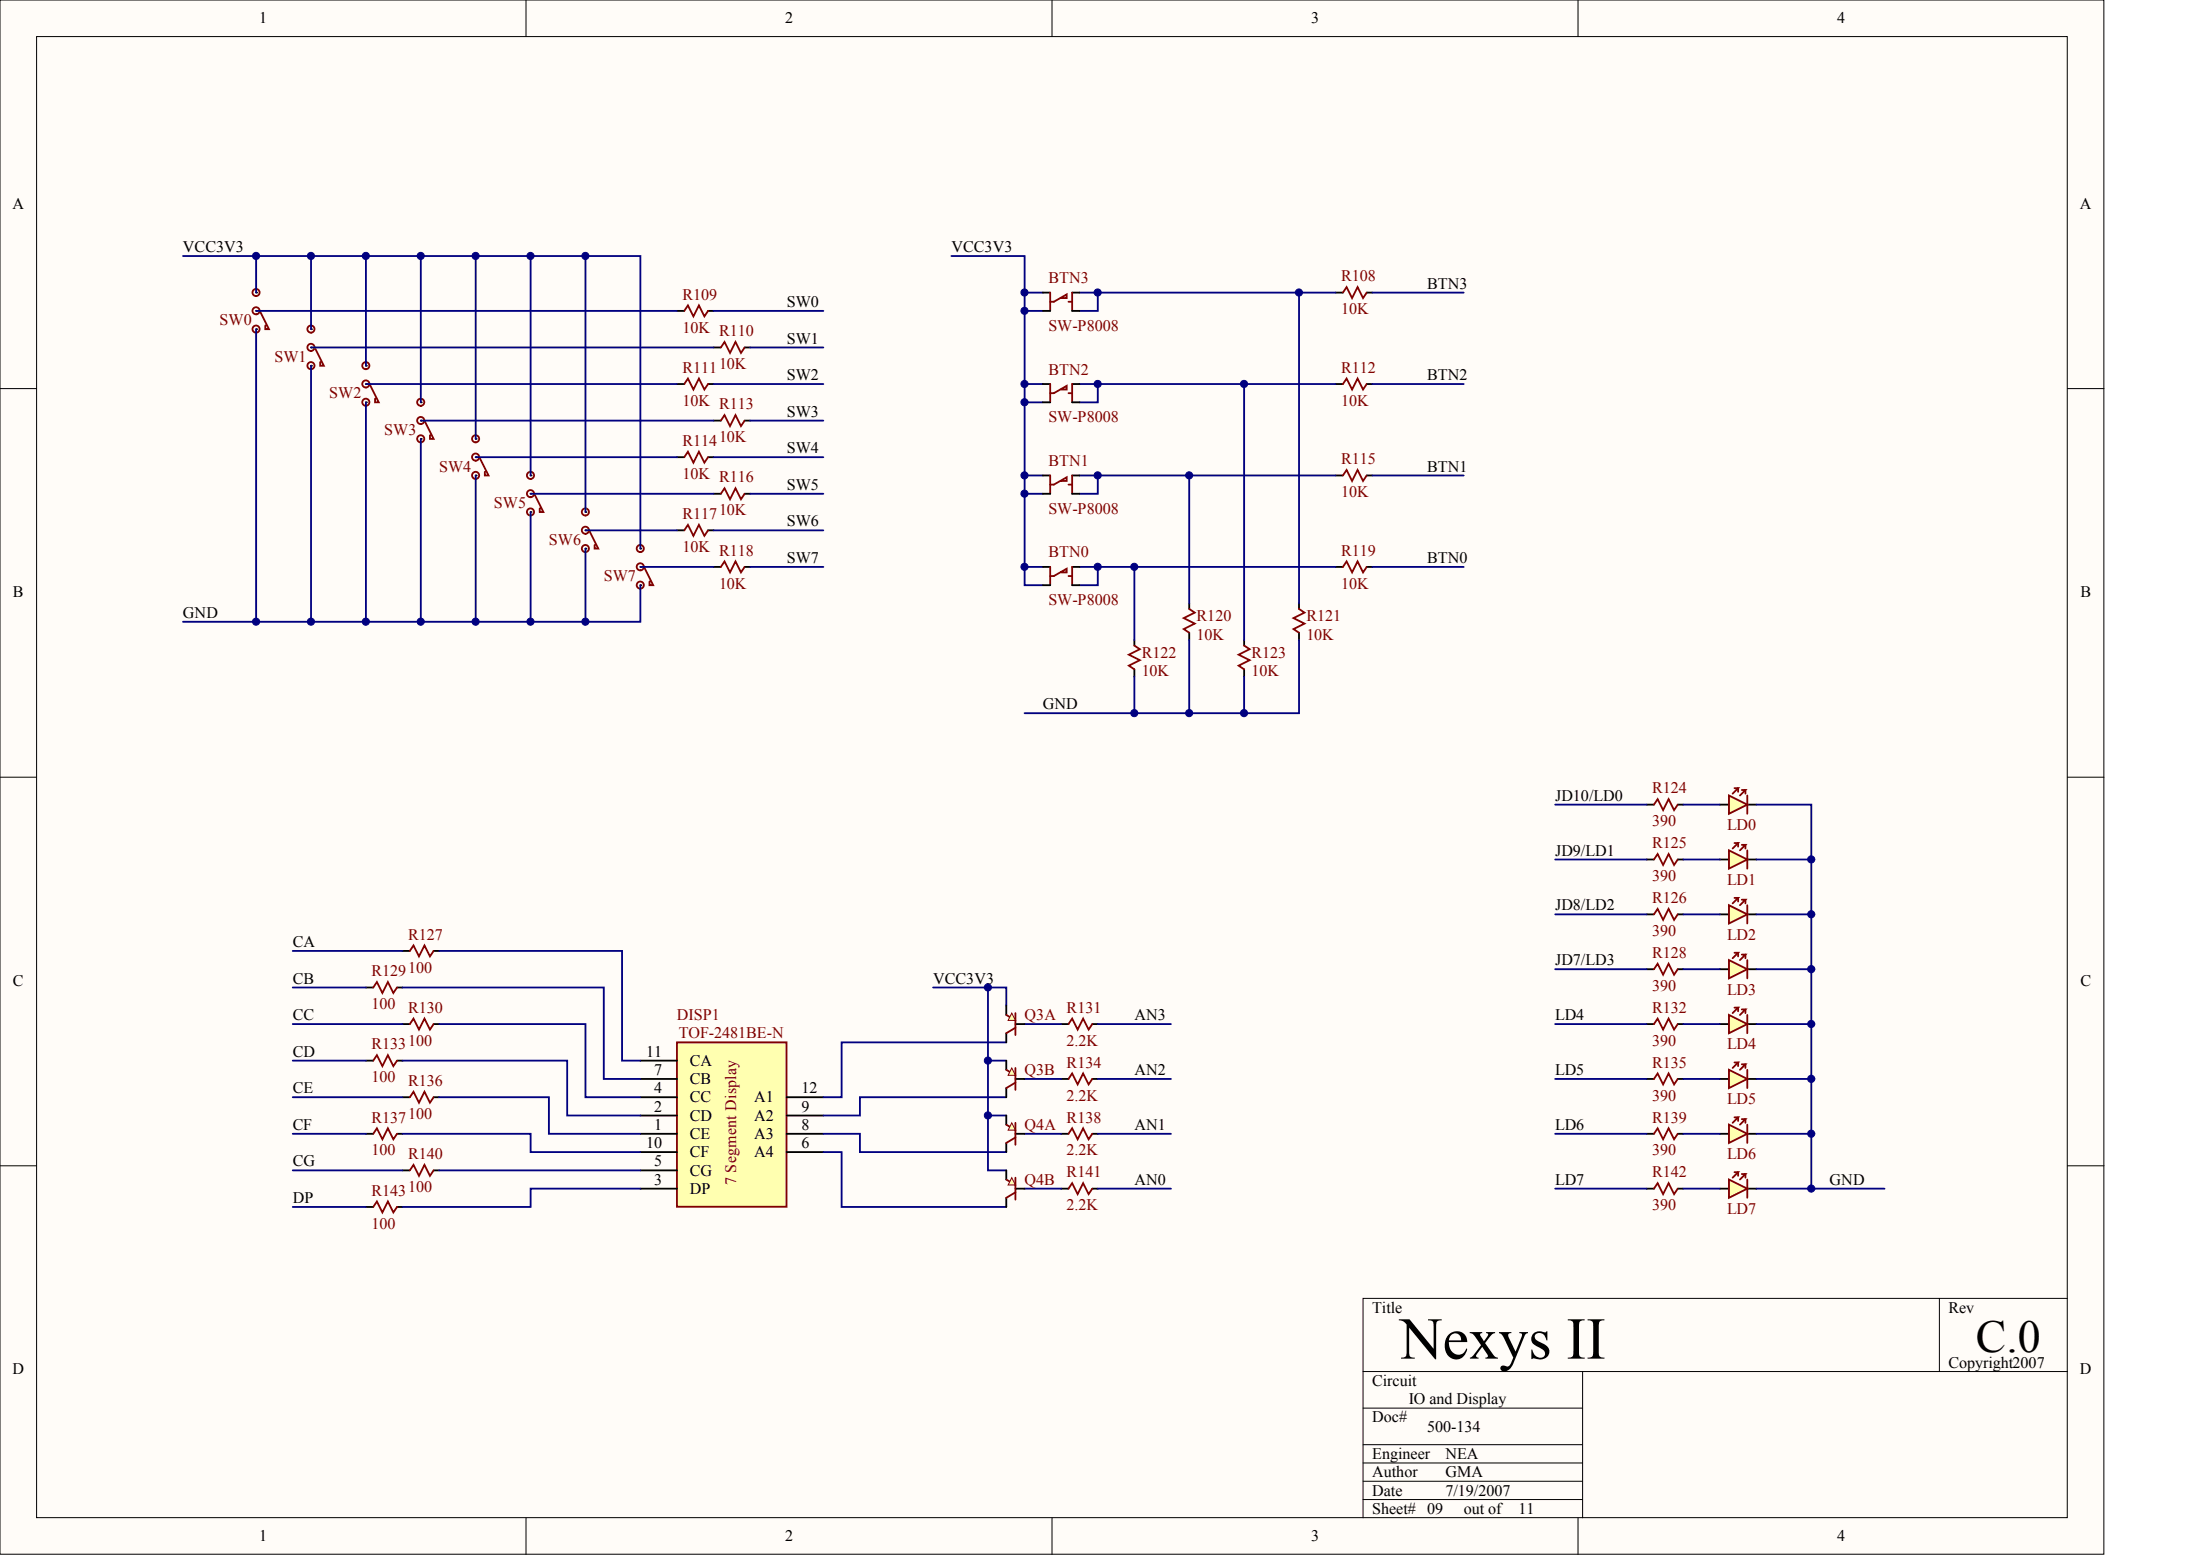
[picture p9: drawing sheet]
<svg xmlns="http://www.w3.org/2000/svg" width="840mm" height="594mm" viewBox="0 0 840 594" stroke-linecap="round" stroke-linejoin="round" font-family="sans-serif">
<g fill="#fffcf8" stroke="#000" stroke-width=".38">
<path d="M0 0h802.9v593h-802.9z"/>
<path d="M14 14h775v565.1h-775z"/>
</g>
<g fill="none" stroke="#000" stroke-width=".38">
<path d="M200.7 0v14M401.5 0v14M602.2 0v14M0 148.3h14M789 148.3h14M0 296.5h14M789 296.5h14M0 444.8h14M789 444.8h14M740.1 495.4v27.9M789 495.4h-268.8v83.7M520.2 523.3h268.8"/>
<path d="M520.2 537.3h83.8M604 523.3v55.8M520.2 558.2h83.8M520.2 551.2h83.8M200.7 579.1v14M401.5 579.1v14M520.2 565.2h83.8M520.2 572.2h83.8M602.2 579.1v14"/>
</g>
<path d="M258.4 397.7h41.8v62.7h-41.8z" fill="#ffffb0" stroke="#800000" stroke-width=".7"/>
<g fill="none" stroke="#000" stroke-width=".7">
<path d="M656.4 307h3.4M666.8 307h3.5M244.4 418.7h14M244.4 411.7h14M244.4 404.7h14M300.2 418.7h14M244.4 432.6h14M244.4 425.6h14M244.4 439.6h14M300.2 432.6h14M300.2 425.6h14M300.2 439.6h14"/>
<path d="M244.4 453.5h14M244.4 446.6h14"/>
</g>
<g fill="#000">
<circle cx="97.8" cy="111.6" r=".35"/>
<circle cx="97.8" cy="118.6" r=".35"/>
<circle cx="97.8" cy="125.6" r=".35"/>
<circle cx="118.7" cy="139.6" r=".35"/>
<circle cx="118.7" cy="132.6" r=".35"/>
<circle cx="118.7" cy="125.6" r=".35"/>
<circle cx="139.7" cy="139.6" r=".35"/>
<circle cx="139.7" cy="146.5" r=".35"/>
<circle cx="139.7" cy="153.5" r=".35"/>
<circle cx="160.6" cy="153.5" r=".35"/>
<circle cx="160.6" cy="167.5" r=".35"/>
<circle cx="160.6" cy="160.5" r=".35"/>
<circle cx="181.5" cy="167.5" r=".35"/>
<circle cx="181.5" cy="174.4" r=".35"/>
<circle cx="181.5" cy="181.4" r=".35"/>
<circle cx="202.5" cy="181.4" r=".35"/>
<circle cx="202.5" cy="188.4" r=".35"/>
<circle cx="202.5" cy="195.4" r=".35"/>
<circle cx="223.4" cy="195.4" r=".35"/>
<circle cx="223.4" cy="209.3" r=".35"/>
<circle cx="223.4" cy="202.4" r=".35"/>
<circle cx="244.4" cy="216.3" r=".35"/>
<circle cx="244.4" cy="209.3" r=".35"/>
<circle cx="244.4" cy="223.3" r=".35"/>
</g>
<g fill="none" stroke="#800000" stroke-width=".7">
<path d="M99.2 118.6l3.4 7h-1.4v-1.4M118.8 126.9a1.36 1.36 0 0 0 1.1-2 1.36 1.36 0 0 0-2.3-.2 1.36 1.36 0 0 0 .7 2.2h.4M118.8 133.9a1.36 1.36 0 0 0 1.1-2 1.36 1.36 0 0 0-2.3-.2 1.36 1.36 0 0 0 .7 2.1l.4 .1M120.1 132.6l3.5 7h-1.4v-1.4M118.8 140.9a1.36 1.36 0 0 0 1.1-2 1.36 1.36 0 0 0-2.3-.2 1.36 1.36 0 0 0 .7 2.1l.4 .1M141 146.5l3.5 7h-1.4v-1.4M160.7 154.8a1.36 1.36 0 0 0 1.1-2 1.36 1.36 0 0 0-2.3-.2 1.36 1.36 0 0 0 .7 2.2h.4M160.7 161.8a1.36 1.36 0 0 0 1.1-2 1.36 1.36 0 0 0-2.3-.2 1.36 1.36 0 0 0 .7 2.2h.4M160.7 168.8a1.36 1.36 0 0 0 1.1-2 1.36 1.36 0 0 0-2.3-.2 1.36 1.36 0 0 0 .7 2.1l.4 .1M162 160.5l3.5 7h-1.4v-1.4M182.9 174.4l3.5 7h-1.4v-1.4M202.6 182.7a1.36 1.36 0 0 0 1.1-1.9 1.36 1.36 0 0 0-2.3-.3 1.36 1.36 0 0 0 .7 2.2h.4"/>
<path d="M202.6 189.7a1.36 1.36 0 0 0 1.1-2 1.36 1.36 0 0 0-2.3-.2 1.36 1.36 0 0 0 .7 2.2h.4M202.6 196.7a1.36 1.36 0 0 0 1.1-2 1.36 1.36 0 0 0-2.3-.2 1.36 1.36 0 0 0 .7 2.1l.4 .1M203.9 188.4l3.5 7h-1.4v-1.4M223.5 196.7a1.36 1.36 0 0 0 1.1-2 1.36 1.36 0 0 0-2.2-.2 1.36 1.36 0 0 0 .6 2.1l.4 .1M223.5 203.7a1.36 1.36 0 0 0 1.1-2 1.36 1.36 0 0 0-2.2-.3 1.36 1.36 0 0 0 .6 2.2l.4 .1M223.5 210.6a1.36 1.36 0 0 0 1.1-1.9 1.36 1.36 0 0 0-2.2-.3 1.36 1.36 0 0 0 .6 2.2l.4 .1M224.8 202.4l3.5 6.9h-1.4v-1.4M244.5 210.6a1.36 1.36 0 0 0 1.1-1.9 1.36 1.36 0 0 0-2.3-.3 1.36 1.36 0 0 0 .7 2.2l.4 .1M244.5 217.6a1.36 1.36 0 0 0 1.1-2 1.36 1.36 0 0 0-2.3-.2 1.36 1.36 0 0 0 .7 2.2h.4M245.8 216.3l3.5 7h-1.4v-1.4M244.5 224.6a1.36 1.36 0 0 0 1.1-2 1.36 1.36 0 0 0-2.3-.2 1.36 1.36 0 0 0 .7 2.2h.4M666.8 303.5v7"/>
<circle cx="97.7" cy="111.6" r="1.36"/>
<circle cx="97.7" cy="118.6" r="1.36"/>
<circle cx="97.7" cy="125.6" r="1.36"/>
<circle cx="139.6" cy="139.5" r="1.36"/>
<circle cx="139.6" cy="146.5" r="1.36"/>
<circle cx="139.6" cy="153.5" r="1.36"/>
<circle cx="181.5" cy="174.4" r="1.36"/>
<circle cx="181.5" cy="167.4" r="1.36"/>
<circle cx="181.5" cy="181.4" r="1.36"/>
</g>
<path d="M659.8 303.5l7 3.5-7 3.5z" fill="#ffffb0" stroke="#800000" stroke-width=".7"/>
<path d="M661.9 300.7h1.4l-2.1 2.1M663.3 300.7v1.4M664.7 301.4h1.4l-2.1 2.1M666.1 301.4v1.4M666.8 324.5v6.9" fill="none" stroke="#800000" stroke-width=".7"/>
<path d="M656.4 327.9h3.4M666.8 327.9h3.5" fill="none" stroke="#000" stroke-width=".7"/>
<path d="M659.8 324.5l7 3.4-7 3.5z" fill="#ffffb0" stroke="#800000" stroke-width=".7"/>
<path d="M661.9 321.7h1.4l-2.1 2.1M663.3 321.7v1.4M664.7 322.4h1.4l-2.1 2.1M666.1 322.4v1.4M666.8 345.4v7" fill="none" stroke="#800000" stroke-width=".7"/>
<path d="M656.4 348.9h3.4M666.8 348.9h3.5" fill="none" stroke="#000" stroke-width=".7"/>
<path d="M659.8 345.4l7 3.5-7 3.5z" fill="#ffffb0" stroke="#800000" stroke-width=".7"/>
<path d="M661.9 342.6h1.4l-2.1 2.1M663.3 342.6v1.4M664.7 343.3h1.4l-2.1 2.1M666.1 343.3v1.4M666.8 366.3v7" fill="none" stroke="#800000" stroke-width=".7"/>
<path d="M656.4 369.8h3.4M666.8 369.8h3.5" fill="none" stroke="#000" stroke-width=".7"/>
<path d="M659.8 366.3l7 3.5-7 3.5z" fill="#ffffb0" stroke="#800000" stroke-width=".7"/>
<path d="M661.9 363.5h1.4l-2.1 2.1M663.3 363.5v1.4M664.7 364.2h1.4l-2.1 2.1M666.1 364.2v1.4M666.8 387.3v6.9" fill="none" stroke="#800000" stroke-width=".7"/>
<path d="M656.4 390.7h3.4M666.8 390.7h3.5" fill="none" stroke="#000" stroke-width=".7"/>
<path d="M659.8 387.3l7 3.4-7 3.5z" fill="#ffffb0" stroke="#800000" stroke-width=".7"/>
<path d="M661.9 384.5h1.4l-2.1 2.1M663.3 384.5v1.4M664.7 385.2h1.4l-2.1 2.1M666.1 385.2v1.4M666.8 408.2v7" fill="none" stroke="#800000" stroke-width=".7"/>
<path d="M656.4 411.7h3.4M666.8 411.7h3.5" fill="none" stroke="#000" stroke-width=".7"/>
<path d="M659.8 408.2l7 3.5-7 3.5z" fill="#ffffb0" stroke="#800000" stroke-width=".7"/>
<path d="M661.9 405.4h1.4l-2.1 2.1M663.3 405.4v1.4M664.7 406.1h1.4l-2.1 2.1M666.1 406.1v1.4M666.8 429.1v7" fill="none" stroke="#800000" stroke-width=".7"/>
<path d="M656.4 432.6h3.4M666.8 432.6h3.5" fill="none" stroke="#000" stroke-width=".7"/>
<path d="M659.8 429.1l7 3.5-7 3.5z" fill="#ffffb0" stroke="#800000" stroke-width=".7"/>
<path d="M661.9 426.3h1.4l-2.1 2.1M663.3 426.3v1.4M664.7 427h1.4l-2.1 2.1M666.1 427v1.4M666.8 450.1v6.9" fill="none" stroke="#800000" stroke-width=".7"/>
<path d="M656.4 453.5h3.4M666.8 453.5h3.5" fill="none" stroke="#000" stroke-width=".7"/>
<path d="M659.8 450.1l7 3.4-7 3.5z" fill="#ffffb0" stroke="#800000" stroke-width=".7"/>
<g fill="none" stroke="#800000" stroke-width=".7">
<path d="M261.1 118.6l1.4-2.1 2.1 4.2 2.1-4.2 2.1 4.2 1.4-2.1M512.5 111.6l1.4-2.1 2.1 4.2 2.1-4.2 2.1 4.2 1.4-2.1M275.1 132.6l1.4-2.1 2.1 4.2 2.1-4.2 2.1 4.2 1.4-2.1M261.1 146.5l1.4-2.1 2.1 4.2 2.1-4.2 2.1 4.2 1.4-2.1M512.5 146.5l1.4-2.1 2.1 4.2 2.1-4.2 2.1 4.2 1.4-2.1M261.1 174.4l1.4-2.1 2.1 4.2 2.1-4.2 2.1 4.2 1.4-2.1M275.1 160.5l1.4-2.1 2.1 4.2 2.1-4.2 2.1 4.2 1.4-2.1M275.1 188.4l1.4-2.1 2.1 4.2 2.1-4.2 2.1 4.2 1.4-2.1M512.5 181.4l1.4-2.1 2.1 4.2 2.1-4.2 2.1 4.2 1.4-2.1M261.1 202.4l1.4-2.1 2.1 4.1 2.1-4.1 2.1 4.1 1.4-2M275.1 216.3l1.4-2.1 2.1 4.2 2.1-4.2 2.1 4.2 1.4-2.1M512.5 216.3l1.4-2.1 2.1 4.2 2.1-4.2 2.1 4.2 1.4-2.1"/>
<path d="M453.9 232.4l2.1 1.3-4.2 2.1 4.2 2.1-4.2 2.1 2.1 1.4M495.8 232.4l2.1 1.3-4.2 2.1 4.2 2.1-4.2 2.1 2.1 1.4M432.9 246.3l2.1 1.4-4.2 2.1 4.2 2.1-4.2 2.1 2.1 1.4M474.8 246.3l2.1 1.4-4.2 2.1 4.2 2.1-4.2 2.1 2.1 1.4M631.2 307l1.4-2.1 2.1 4.2 2.1-4.2 2.1 4.2 1.4-2.1M631.2 327.9l1.4-2 2.1 4.1 2.1-4.1 2.1 4.1 1.4-2.1M631.2 348.9l1.4-2.1 2.1 4.2 2.1-4.2 2.1 4.2 1.4-2.1M142.4 376.8l1.4-2.1 2.1 4.2 2.1-4.2 2.1 4.2 1.4-2.1M156.4 362.8l1.4-2.1 2.1 4.2 2.1-4.2 2.1 4.2 1.4-2.1M631.2 369.8l1.4-2.1 2.1 4.2 2.1-4.2 2.1 4.2 1.4-2.1M156.4 390.7l1.4-2.1 2.1 4.2 2.1-4.2 2.1 4.2 1.4-2.1M384 387.3l3.5 2"/>
<path d="M387.5 386.6v8.3M387.5 392.1l-3.5 2.1M407.8 390.7l1.4-2.1 2.1 4.2 2.1-4.2 2.1 4.2 1.4-2.1M631.2 390.7l1.4-2.1 2.1 4.2 2.1-4.2 2.1 4.2 1.4-2.1M142.4 404.7l1.4-2.1 2.1 4.2 2.1-4.2 2.1 4.2 1.4-2.1M156.4 418.7l1.4-2.1 2.1 4.1 2.1-4.1 2.1 4.1 1.4-2M407.8 411.7l1.4-2.1 2.1 4.2 2.1-4.2 2.1 4.2 1.4-2.1M631.2 411.7l1.4-2.1 2.1 4.2 2.1-4.2 2.1 4.2 1.4-2.1M142.4 432.6l1.4-2.1 2.1 4.2 2.1-4.2 2.1 4.2 1.4-2.1M407.8 432.6l1.4-2.1 2.1 4.2 2.1-4.2 2.1 4.2 1.4-2.1M631.2 432.6l1.4-2.1 2.1 4.2 2.1-4.2 2.1 4.2 1.4-2.1M156.4 446.6l1.4-2.1 2.1 4.2 2.1-4.2 2.1 4.2 1.4-2.1"/>
<path d="M407.8 453.5l1.4-2.1 2.1 4.2 2.1-4.2 2.1 4.2 1.4-2.1M631.2 453.5l1.4-2.1 2.1 4.2 2.1-4.2 2.1 4.2 1.4-2.1M661.9 447.3h1.4l-2.1 2.1M663.3 447.3v1.4M664.7 448h1.4l-2.1 2.1M666.1 448v1.4M142.4 460.5l1.4-2.1 2.1 4.2 2.1-4.2 2.1 4.2 1.4-2.1"/>
</g>
<g fill="none" stroke="#000" stroke-width=".7">
<path d="M258.4 118.6h2.7M270.2 118.6h2.1M509.7 111.6h2.8M521.6 111.6h2.1M272.3 132.6h2.8M284.2 132.6h2.1M258.4 146.5h2.7M270.2 146.5h2.1M509.7 146.5h2.8M521.6 146.5h2.1M258.4 174.4h2.7M270.2 174.4h2.1"/>
<path d="M272.3 160.5h2.8M284.2 160.5h2.1M272.3 188.4h2.8M284.2 188.4h2.1M509.7 181.4h2.8M521.6 181.4h2.1M258.4 202.4h2.7M270.2 202.4h2.1M272.3 216.3h2.8M284.2 216.3h2.1M509.7 216.3h2.8M521.6 216.3h2.1"/>
<path d="M453.9 230.3v2.1M495.8 230.3v2.1M432.9 244.2v2.1M432.9 255.4v2.8M453.9 241.4v2.8M474.8 244.2v2.1M474.8 255.4v2.8M495.8 241.4v2.8M628.4 307h2.8M640.3 307h2.1M628.4 327.9h2.8M640.3 327.9h2.1"/>
<path d="M628.4 348.9h2.8M640.3 348.9h2.1M139.7 376.8h2.7M151.5 376.8h2.1M153.6 362.8h2.8M165.5 362.8h2.1M628.4 369.8h2.8M640.3 369.8h2.1M153.6 390.7h2.8M165.5 390.7h2.1M384 383.8v3.5M384 394.2v3.5"/>
<path d="M387.5 390.7h3.5M405 390.7h2.8M416.9 390.7h2.1M628.4 390.7h2.8M640.3 390.7h2.1M139.7 404.7h2.7M151.5 404.7h2.1M153.6 418.7h2.8M165.5 418.7h2.1M405 411.7h2.8M416.9 411.7h2.1M628.4 411.7h2.8"/>
<path d="M640.3 411.7h2.1M139.7 432.6h2.7M151.5 432.6h2.1M405 432.6h2.8M416.9 432.6h2.1M628.4 432.6h2.8M640.3 432.6h2.1M153.6 446.6h2.8M165.5 446.6h2.1M405 453.5h2.8M416.9 453.5h2.1M628.4 453.5h2.8"/>
<path d="M640.3 453.5h2.1M139.7 460.5h2.7M151.5 460.5h2.1"/>
</g>
<g fill="none" stroke="#000080" stroke-width=".7">
<path d="M69.8 97.7h174.6v111.6M97.8 97.7v13.9M118.7 97.7v27.9M139.7 97.7v41.9M160.6 97.7v55.8M181.5 97.7v69.8M202.5 97.7v83.7M223.4 97.7v97.7M363.1 97.7h27.9v125.6h7M97.8 118.6h160.6M272.3 118.6h41.9M391 118.6h7"/>
<path d="M391 111.6h7M412 111.6h7v7h-7M419 111.6h90.7M495.8 111.6v118.7M523.7 111.6h34.9M97.8 125.6v111.6M118.7 139.6v97.6M118.7 132.6h153.6M286.3 132.6h27.9M139.7 153.5v83.7M139.7 146.5h118.7M272.3 146.5h41.9"/>
<path d="M391 146.5h7M391 153.5h7M412 146.5h7v7h-7M419 146.5h90.7M474.8 146.5v97.7M523.7 146.5h34.9M160.6 167.5v69.7M160.6 160.5h111.7M181.5 174.4h76.9M272.3 174.4h41.9M286.3 160.5h27.9M181.5 181.4v55.8"/>
<path d="M202.5 195.4v41.8M202.5 188.4h69.8M286.3 188.4h27.9M391 188.4h7M391 181.4h7M412 181.4h7v7h-7M419 181.4h90.7M453.9 181.4v48.9M523.7 181.4h34.9M223.4 209.3v27.9M223.4 202.4h35M244.4 216.3h27.9"/>
<path d="M272.3 202.4h41.9M286.3 216.3h27.9M391 216.3h7M412 216.3h7v7h-7M419 216.3h90.7M432.9 216.3v27.9M523.7 216.3h34.9M244.4 223.3v13.9h-174.6M432.9 258.2v13.9M453.9 244.2v27.9M474.8 258.2v13.9M495.8 244.2v27.9h-104.8"/>
<path d="M642.4 307h14M670.3 307h21v146.5h-21M642.4 327.9h14M670.3 327.9h21M642.4 348.9h14M670.3 348.9h21M111.7 362.8h41.9M111.7 376.8h28M153.6 376.8h76.8v34.9h14M167.6 362.8h69.8v41.9h7M356.1 376.8h21v69.8h6.9M377.1 376.8h6.9v7"/>
<path d="M642.4 369.8h14M670.3 369.8h21M111.7 390.7h41.9M167.6 390.7h55.8v28h21M384 397.7h-62.8v21h-7M391 390.7h14M419 390.7h27.9M593.5 390.7h34.9M642.4 390.7h14M670.3 390.7h21M111.7 404.7h28M111.7 418.7h41.9"/>
<path d="M153.6 404.7h62.9v20.9h27.9M167.6 418.7h41.9v13.9h34.9M377.1 404.7h6.9M384 418.7h-55.8v6.9h-14M391 411.7h14M419 411.7h27.9M593.5 411.7h34.9M642.4 411.7h14M670.3 411.7h21M111.7 432.6h28M153.6 432.6h48.9v7h41.9M314.2 432.6h14v7h55.8"/>
<path d="M314.2 439.6h7v20.9h62.8M377.1 425.6h6.9M391 432.6h14M419 432.6h27.9M593.5 432.6h34.9M642.4 432.6h14M670.3 432.6h21M111.7 446.6h41.9M167.6 446.6h76.8M244.4 453.5h-41.9v7h-48.9M391 453.5h14M419 453.5h27.9"/>
<path d="M593.5 453.5h34.9M642.4 453.5h14M691.3 453.5h27.9M111.7 460.5h28"/>
</g>
<path d="M386.1 386.6l1.4 2.7h-2.8z" fill="#ffffb0" stroke="#800000" stroke-width=".38"/>
<path d="M384 404.7v3.5M384 415.2v3.5M387.5 411.7h3.5" fill="none" stroke="#000" stroke-width=".7"/>
<path d="M384 408.2l3.5 2.1M387.5 407.5v8.4M387.5 413.1l-3.5 2.1" fill="none" stroke="#800000" stroke-width=".7"/>
<path d="M386.1 407.5l1.4 2.8h-2.8z" fill="#ffffb0" stroke="#800000" stroke-width=".38"/>
<path d="M384 425.6v3.5M384 436.1v3.5M387.5 432.6h3.5" fill="none" stroke="#000" stroke-width=".7"/>
<path d="M384 429.1l3.5 2.1M387.5 428.4v8.4M387.5 434l-3.5 2.1" fill="none" stroke="#800000" stroke-width=".7"/>
<path d="M386.1 428.4l1.4 2.8h-2.8z" fill="#ffffb0" stroke="#800000" stroke-width=".38"/>
<path d="M384 446.6v3.5M384 457v3.5M387.5 453.5h3.5" fill="none" stroke="#000" stroke-width=".7"/>
<path d="M384 450.1l3.5 2M387.5 449.4v8.3M387.5 454.9l-3.5 2.1" fill="none" stroke="#800000" stroke-width=".7"/>
<path d="M386.1 449.4l1.4 2.7h-2.8z" fill="#ffffb0" stroke="#800000" stroke-width=".38"/>
<g fill="none" stroke="#000" stroke-width=".7">
<path d="M398 111.6h2.8M398 118.6h2.8M409.2 111.6h2.8M409.2 118.6h2.8M398 146.5h2.8M398 153.5h2.8M409.2 146.5h2.8M409.2 153.5h2.8M398 181.4h2.8M398 188.4h2.8M409.2 181.4h2.8M409.2 188.4h2.8"/>
<path d="M398 216.3h2.8M409.2 216.3h2.8M398 223.3h2.8M409.2 223.3h2.8"/>
</g>
<g fill="none" stroke="#800000" stroke-width=".7">
<path d="M400.8 111.6v7M405 113.7h2.1v-1.4l-4.9 2.8h-1.4M407.8 115.1h1.4M409.2 111.6v7M400.8 146.5v7M405 148.6h2.1v-1.4l-4.9 2.8h-1.4M407.8 150h1.4M409.2 146.5v7M400.8 181.4v7M405 183.5h2.1v-1.4l-4.9 2.8h-1.4M407.8 184.9h1.4M409.2 181.4v7"/>
<path d="M400.8 216.3v7M405 218.4h2.1v-1.4l-4.9 2.8h-1.4M407.8 219.8h1.4M409.2 216.3v7"/>
</g>
<path d="M593.5 307h34.9M593.5 327.9h34.9M593.5 348.9h34.9M593.5 369.8h34.9" fill="none" stroke="#000080" stroke-width=".7"/>
<g fill="#000080" stroke="#000080" stroke-width=".38">
<circle cx="97.7" cy="237.2" r="1.36"/>
<circle cx="97.7" cy="97.7" r="1.36"/>
<circle cx="118.7" cy="237.2" r="1.36"/>
<circle cx="118.7" cy="97.7" r="1.36"/>
<circle cx="139.6" cy="237.2" r="1.36"/>
<circle cx="139.6" cy="97.7" r="1.36"/>
<circle cx="160.6" cy="237.2" r="1.36"/>
<circle cx="160.6" cy="97.7" r="1.36"/>
<circle cx="181.5" cy="237.2" r="1.36"/>
<circle cx="181.5" cy="97.7" r="1.36"/>
<circle cx="202.5" cy="237.2" r="1.36"/>
<circle cx="202.5" cy="97.7" r="1.36"/>
<circle cx="223.4" cy="237.2" r="1.36"/>
<circle cx="223.4" cy="97.7" r="1.36"/>
<circle cx="377" cy="425.6" r="1.36"/>
<circle cx="377" cy="404.7" r="1.36"/>
<circle cx="377" cy="376.8" r="1.36"/>
<circle cx="391" cy="216.3" r="1.36"/>
<circle cx="391" cy="188.4" r="1.36"/>
<circle cx="391" cy="181.4" r="1.36"/>
<circle cx="391" cy="153.5" r="1.36"/>
<circle cx="391" cy="146.5" r="1.36"/>
<circle cx="391" cy="118.6" r="1.36"/>
<circle cx="391" cy="111.6" r="1.36"/>
<circle cx="418.9" cy="216.3" r="1.36"/>
<circle cx="418.9" cy="181.4" r="1.36"/>
<circle cx="418.9" cy="146.5" r="1.36"/>
<circle cx="418.9" cy="111.6" r="1.36"/>
<circle cx="432.9" cy="272.1" r="1.36"/>
<circle cx="432.9" cy="216.3" r="1.36"/>
<circle cx="453.8" cy="272.1" r="1.36"/>
<circle cx="453.8" cy="181.4" r="1.36"/>
<circle cx="474.8" cy="272.1" r="1.36"/>
<circle cx="474.8" cy="146.5" r="1.36"/>
<circle cx="495.7" cy="111.6" r="1.36"/>
<circle cx="691.2" cy="453.5" r="1.36"/>
<circle cx="691.2" cy="432.6" r="1.36"/>
<circle cx="691.2" cy="411.6" r="1.36"/>
<circle cx="691.2" cy="390.7" r="1.36"/>
<circle cx="691.2" cy="369.8" r="1.36"/>
<circle cx="691.2" cy="348.8" r="1.36"/>
<circle cx="691.2" cy="327.9" r="1.36"/>
</g>
<text font-size="22.7" x="534.2" y="518.4">Nexys II</text>
<text font-size="17.4" x="754.1" y="515.8">C.0</text>
<g font-size="6.1">
<text x="98.9" y="9">1</text>
<text x="299.6" y="9">2</text>
<text x="500.4" y="9">3</text>
<text x="701.1" y="9">4</text>
<text x="4.7" y="79.6">A</text>
<text x="793.8" y="79.6">A</text>
<text x="69.8" y="96.2">VCC3V3</text>
<text x="363.1" y="96.2">VCC3V3</text>
<text x="544.6" y="110.1">BTN3</text>
<text x="300.2" y="117.1">SW0</text>
<text x="300.2" y="131.1">SW1</text>
<text x="300.2" y="145">SW2</text>
<text x="544.6" y="145">BTN2</text>
<text x="300.2" y="159">SW3</text>
<text x="300.2" y="172.9">SW4</text>
<text x="544.6" y="179.9">BTN1</text>
<text x="300.2" y="186.9">SW5</text>
<text x="300.2" y="200.8">SW6</text>
<text x="300.2" y="214.8">SW7</text>
<text x="544.6" y="214.8">BTN0</text>
<text x="5" y="227.8">B</text>
<text x="794" y="227.8">B</text>
<text x="69.8" y="235.7">GND</text>
<text x="398" y="270.6">GND</text>
<text x="593.5" y="305.5">JD10/LD0</text>
<text x="593.5" y="326.4">JD9/LD1</text>
<text x="593.5" y="347.4">JD8/LD2</text>
<text x="111.7" y="361.3">CA</text>
<text x="593.5" y="368.3">JD7/LD3</text>
<text x="5" y="376.1">C</text>
<text x="111.7" y="375.3">CB</text>
<text x="356.1" y="375.3">VCC3V3</text>
<text x="794" y="376.1">C</text>
<text x="111.7" y="389.2">CC</text>
<text x="432.9" y="389.2">AN3</text>
<text x="593.5" y="389.2">LD4</text>
<text x="111.7" y="403.2">CD</text>
<text x="246.6" y="403.2">11</text>
<text x="263.2" y="406.7">CA</text>
<text x="249.7" y="410.2">7</text>
<text x="263.2" y="413.7">CB</text>
<text x="432.9" y="410.2">AN2</text>
<text x="593.5" y="410.2">LD5</text>
<text x="111.7" y="417.1">CE</text>
<text x="249.7" y="417.1">4</text>
<text x="305.8" y="417.1">12</text>
<text x="249.7" y="424.1">2</text>
<text x="263.2" y="420.6">CC</text>
<text x="287.8" y="420.6">A1</text>
<text x="305.8" y="424.1">9</text>
<text x="111.7" y="431.1">CF</text>
<text x="249.7" y="431.1">1</text>
<text x="263.2" y="427.6">CD</text>
<text x="287.8" y="427.6">A2</text>
<text x="305.8" y="431.1">8</text>
<text x="432.9" y="431.1">AN1</text>
<text x="593.5" y="431.1">LD6</text>
<text x="263.2" y="434.6">CE</text>
<text x="287.8" y="434.6">A3</text>
<text x="246.6" y="438.1">10</text>
<text x="263.2" y="441.6">CF</text>
<text x="287.8" y="441.6">A4</text>
<text x="305.8" y="438.1">6</text>
<text x="111.7" y="445.1">CG</text>
<text x="249.7" y="445.1">5</text>
<text x="263.2" y="448.5">CG</text>
<text x="249.7" y="452">3</text>
<text x="263.2" y="455.5">DP</text>
<text x="432.9" y="452">AN0</text>
<text x="593.5" y="452">LD7</text>
<text x="698.3" y="452">GND</text>
<text x="111.7" y="459">DP</text>
<text x="523.7" y="500.9">Title</text>
<text x="743.6" y="500.9">Rev</text>
<text x="743.6" y="521.8">Copyright2007</text>
<text x="4.7" y="524.4">D</text>
<text x="793.8" y="524.4">D</text>
<text x="523.7" y="528.8">Circuit</text>
<text x="537.7" y="535.8">IO and Display</text>
<text x="523.7" y="542.7">Doc#</text>
<text x="544.6" y="546.2">500-134</text>
<text x="523.7" y="556.7">Engineer</text>
<text x="551.6" y="556.7">NEA</text>
<text x="523.7" y="563.7">Author</text>
<text x="551.6" y="563.7">GMA</text>
<text x="523.7" y="570.6">Date</text>
<text x="551.6" y="570.6">7/19/2007</text>
<text x="523.7" y="577.6">Sheet# 09</text>
<text x="558.6" y="577.6">out of</text>
<text x="579.5" y="577.6">11</text>
<text x="98.9" y="588.1">1</text>
<text x="299.6" y="588.1">2</text>
<text x="500.4" y="588.1">3</text>
<text x="701.1" y="588.1">4</text>
</g>
<g font-size="6.1" fill="#800000">
<text x="511.8" y="107.3">R108</text>
<text x="400.1" y="108">BTN3</text>
<text x="260.4" y="114.3">R109</text>
<text x="511.8" y="119.9">10K</text>
<text x="83.8" y="124.1">SW0</text>
<text x="260.4" y="126.9">10K R110</text>
<text x="400.1" y="126.2">SW-P8008</text>
<text x="104.7" y="138">SW1</text>
<text x="260.4" y="142.2">R11110K</text>
<text x="400.1" y="142.9">BTN2</text>
<text x="511.8" y="142.2">R112</text>
<text x="125.7" y="152">SW2</text>
<text x="260.4" y="154.8">10K R113</text>
<text x="511.8" y="154.8">10K</text>
<text x="400.1" y="161.1">SW-P8008</text>
<text x="146.6" y="166">SW3</text>
<text x="260.4" y="170.1">R11410K</text>
<text x="167.6" y="179.9">SW4</text>
<text x="400.1" y="177.8">BTN1</text>
<text x="511.8" y="177.1">R115</text>
<text x="260.4" y="182.7">10K R116</text>
<text x="511.8" y="189.7">10K</text>
<text x="188.5" y="193.9">SW5</text>
<text x="400.1" y="196">SW-P8008</text>
<text x="260.4" y="198.1">R11710K</text>
<text x="209.5" y="207.8">SW6</text>
<text x="260.4" y="210.6">10K R118</text>
<text x="400.1" y="212.7">BTN0</text>
<text x="511.8" y="212">R119</text>
<text x="230.4" y="221.8">SW7</text>
<text x="274.4" y="224.6">10K</text>
<text x="511.8" y="224.6">10K</text>
<text x="400.1" y="230.8">SW-P8008</text>
<text x="456.7" y="237.1">R120</text>
<text x="498.6" y="237.1">R121</text>
<text x="456.7" y="244.1">10K</text>
<text x="498.6" y="244.1">10K</text>
<text x="435.7" y="251.1">R122</text>
<text x="477.6" y="251.1">R123</text>
<text x="435.7" y="258.1">10K</text>
<text x="477.6" y="258.1">10K</text>
<text x="630.5" y="302.7">R124</text>
<text x="630.5" y="315.3">390</text>
<text x="659.2" y="316.7">LD0</text>
<text x="630.5" y="323.6">R125</text>
<text x="630.5" y="336.2">390</text>
<text x="659.2" y="337.6">LD1</text>
<text x="630.5" y="344.6">R126</text>
<text x="155.7" y="358.5">R127</text>
<text x="630.5" y="357.1">390</text>
<text x="659.2" y="358.5">LD2</text>
<text x="630.5" y="365.5">R128</text>
<text x="141.7" y="372.5">R129100</text>
<text x="630.5" y="378.1">390</text>
<text x="659.2" y="379.5">LD3</text>
<text x="141.7" y="385">100</text>
<text x="155.7" y="386.4">R130</text>
<text x="258.4" y="389.2">DISP1</text>
<text x="391" y="389.2">Q3A</text>
<text x="407.1" y="386.4">R131</text>
<text x="630.5" y="386.4">R132</text>
<text x="141.7" y="400.4">R133100</text>
<text x="259.1" y="396.2">TOF-2481BE-N</text>
<text x="407.1" y="399">2.2K</text>
<text x="630.5" y="399">390</text>
<text x="659.2" y="400.4">LD4</text>
<text x="407.1" y="407.4">R134</text>
<text x="630.5" y="407.4">R135</text>
<text x="141.7" y="413">100</text>
<text x="391" y="410.2">Q3B</text>
<text x="155.7" y="414.4">R136</text>
<text x="407.1" y="419.9">2.2K</text>
<text x="630.5" y="419.9">390</text>
<text x="659.2" y="421.3">LD5</text>
<text x="141.7" y="428.3">R137100</text>
<text x="391" y="431.1">Q4A</text>
<text x="407.1" y="428.3">R138</text>
<text x="630.5" y="428.3">R139</text>
<text x="141.7" y="440.9">100</text>
<text x="155.7" y="442.3">R140</text>
<text x="407.1" y="440.9">2.2K</text>
<text x="630.5" y="440.9">390</text>
<text x="659.2" y="442.3">LD6</text>
<text x="407.1" y="449.2">R141</text>
<text x="630.5" y="449.2">R142</text>
<text x="281" y="452.1" transform="rotate(-90 281 452.1)">7 Segment Display</text>
<text x="391" y="452">Q4B</text>
<text x="141.7" y="456.2">R143100</text>
<text x="407.1" y="461.8">2.2K</text>
<text x="630.5" y="461.8">390</text>
<text x="659.2" y="463.2">LD7</text>
<text x="141.7" y="468.8">100</text>
</g>
</svg>
